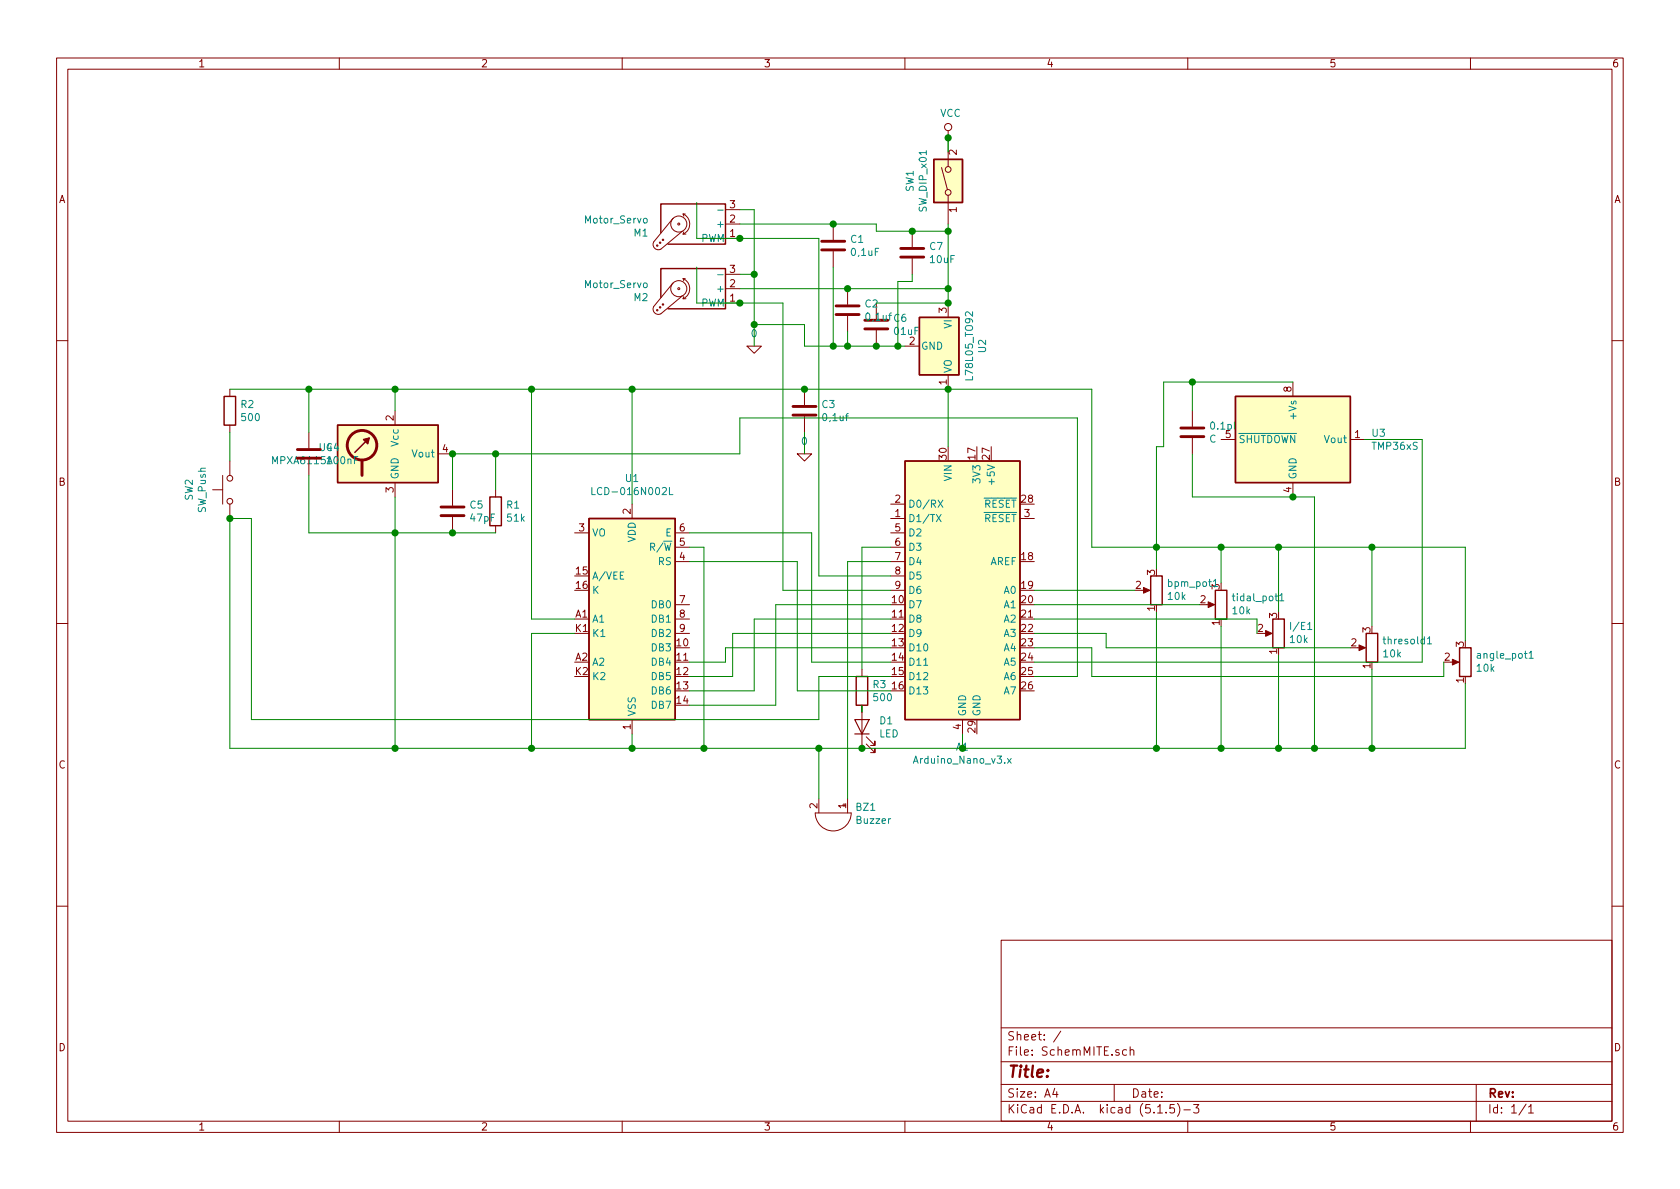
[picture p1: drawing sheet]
<svg xmlns="http://www.w3.org/2000/svg" width="297mm" height="210mm" viewBox="0 0 297 210" stroke-linecap="round" stroke-linejoin="round" font-family="sans-serif">
<g fill="none" stroke="#840000" stroke-width=".18">
<path d="M10 10.3h277v189.9h-277zM12 12.2h273v186.1h-273zM60 10.3v1.9M110 10.3v1.9M160 10.3v1.9M210 10.3v1.9M260 10.3v1.9M119 38.6l-3.4 4.2a.95 .95 0 0 0 .1 1.1 .95 .95 0 0 0 1.1 .2l3.8-3.2M120.8 37.8a1.94 1.94 0 0 1 1.1 1.8 1.94 1.94 0 0 1-1.1 1.8M120.8 37.8h.4M120.8 37.8l.1 .4M128.3 39.6h2.5"/>
<path d="M128.3 37.1h2.5M147.3 39.6v2.8M166.5 29.6l1 3.9M167.6 23.1v6.4M167.6 34.5v5.1M119 50l-3.4 4.2a.95 .95 0 0 0 .1 1.1 .95 .95 0 0 0 1.1 .2l3.8-3.2M120.8 49.3a1.94 1.94 0 0 1 1.1 1.7 1.94 1.94 0 0 1-1.1 1.8M120.8 41.4h.5M120.8 49.3h.4M120.8 49.3l.1 .4M120.8 52.8h.5M120.9 41l-.1 .4"/>
<path d="M120.9 52.4l-.1 .4M128.3 42.2h2.5M128.3 53.6h2.5M128.3 51h2.5M128.3 48.5h2.5M147.3 44.4v2.8M149.9 51v2.8M149.9 55.9v2.8M154.9 53.6v2.8M154.9 58.4v2.8M161.3 40.9v2.8M161.3 45.7v2.8"/>
<path d="M167.6 53.6v2.5M10 60.2h2M40.6 68.8v1.3M40.6 75.2v1.2M54.6 76.4v2.8M69.8 72.6v2.6M132.1 61.2h2.5l-1.3 1.3zM142.2 68.8v2.8M142.2 73.7v2.7M160 61.2h2.6M167.6 66.3v2.5M210.8 72.6v2.8"/>
<path d="M210.8 77.5v2.8M215.9 77.7h2.5M228.6 67.6v2.5M238.8 77.7h2.5M285 60.2h2M37.6 86.6h1.8M39.4 84.1v5M40.6 81.5v2.6M40.6 89.1v2.6M54.6 81.3v2.8M69.8 85.3v2.6M77.5 80.3h2.5"/>
<path d="M80 86.6v2.8M80 91.4v2.8M87.6 86.6v1.3M87.6 93v1.2M101.6 94.2h2.5M111.8 89.1v2.6M119.4 94.2h2.5M119.4 96.8h2.5M119.4 99.3h2.5M141 80.3h2.5l-1.3 1.2zM157.5 91.7h2.5M157.5 89.1h2.5"/>
<path d="M157.5 94.2h2.5M157.5 96.8h2.5M157.5 99.3h2.5M180.3 91.7h2.6M228.6 85.3v2.6M10 110.3h2M119.4 112h2.5M119.4 106.9h2.5M119.4 109.5h2.5M152.4 118.4v1.2M157.5 101.8h2.5M157.5 104.4h2.5"/>
<path d="M201.9 104.4h1M213.4 106.9h1M223.5 112h1M240 114.5h1M256.5 117.1h1.1M285 110.3h2M111.8 127.2v2.6M152.4 124.7v7.6M153.2 131.6l1.5 1.5v-.8v.8h-.8M153.2 130.3l1.5 1.5v-.7v.7h-.8M170.2 127.2v2.6M144.1 143.8h6.4a3.2 3.2 0 0 1-3.2 3.1 3.2 3.2 0 0 1-3.2-3.1z"/>
<path d="M144.8 141.2v2.6M149.9 141.2v2.6M10 160.2h2M177 166.3h108v32h-108zM285 160.2h2M60 198.3v1.9M110 198.3v1.9M160 198.3v1.9M177 194.8h108M177 191.8h108M177 187.8h108M177 181.8h108"/>
<path d="M186.5 192.5l-.4 1h1M186.8 193v1M187.6 182.3l-1.3 2M197 191.8v3M199.2 185.7l-.4-.1-.3 .3 .1 .6 .2 .1 .4-.1M199.8 185.7h.1a.37 .37 0 0 1 .6 .1v.8M199.8 185.1v1.5M204.7 196.8h.8M206.2 196.7v.1M207.6 195.3h-.7l-.1 .7 .2-.1 .5 .1 .2 .2-.1 .5-.2 .1-.6-.1M208.2 195.1a1.71 1.71 0 0 1 0 2.3M209.3 196.3h1.2"/>
<path d="M210 198.3v1.9M211 195.3h1l-.5 .6 .4 .1v.7l-.2 .1-.7-.1M260 198.3v1.9M261 191.8v6.5M269.8 195.2l-1.2 2M270.3 195.8l.4-.5v1.5M270.3 196.8h.8"/>
<circle cx="120" cy="39.6" r=".18"/>
<circle cx="120" cy="39.6" r="1.42"/>
<circle cx="167.6" cy="22.5" r=".63"/>
<circle cx="167.6" cy="34" r=".51"/>
<circle cx="167.6" cy="30" r=".51"/>
<circle cx="116.2" cy="43.4" r=".13"/>
<circle cx="116.2" cy="54.9" r=".13"/>
<circle cx="116.7" cy="42.9" r=".13"/>
<circle cx="116.7" cy="54.4" r=".13"/>
<circle cx="117.2" cy="42.4" r=".13"/>
<circle cx="117.2" cy="53.8" r=".13"/>
<circle cx="120" cy="51" r=".18"/>
<circle cx="120" cy="51" r="1.42"/>
<circle cx="40.6" cy="84.6" r=".51"/>
<circle cx="40.6" cy="88.6" r=".51"/>
</g>
<g fill="#ffffc2" stroke="#ffffc2" stroke-width=".18">
<path d="M160 81.5h20.3v45.7h-20.3z"/>
<path d="M218.4 70.1h20.4v15.2h-20.4z"/>
<path d="M165.1 28.2h5.1v7.6h-5.1z"/>
<path d="M104.1 91.7h15.3v35.5h-15.3z"/>
<path d="M59.7 75.2h17.8v10.1h-17.8z"/>
<path d="M162.6 56.1h6.9v10.2h-6.9z"/>
</g>
<g fill="none" stroke="#840000" stroke-width=".25">
<path d="M165.1 28.2h5.1v7.6h-5.1zM116.8 41.1v-5h11.5v7.1h-10.2M116.8 52.6v-5.1h11.5v7.1h-10.2M162.6 56.1h6.9v10.2h-6.9zM39.6 70.1h2.1v5.1h-2.1zM59.7 75.2h17.8v10.1h-17.8zM65.3 77.5l-2.6 2.5M218.4 70.1h20.4v15.2h-20.4zM86.6 87.9h2v5.1h-2zM104.1 91.7h15.3v35.5h-15.3zM160 81.5h20.3v45.7h-20.3zM151.4 119.6h2v5.1h-2z"/>
<path d="M203.5 101.8h2v5.1h-2zM214.9 104.4h2v5.1h-2zM225 109.5h2.1v5h-2.1zM241.6 112h2v5.1h-2zM258.1 114.5h2v5.1h-2z"/>
</g>
<g fill="none" stroke="#008484" stroke-width=".18">
<path d="M113.8 38.7l.2-.1 .4 .1v.5l-.1 .2h-.3l-.2-.1zM126.9 37.2h1M113.8 50.2l.2-.2 .4 .2v.4l-.1 .2-.3 .1-.2-.2zM126.9 48.6h1M104.6 86.2v1.3h.7M118.4 86.2v1.3h.6M165.6 91l.8 1.2M165.9 88.4l.8 1.3M166.4 91l-.8 1.2M166.7 88.4l-.8 1.3M214.5 102.8l.4-.4v1.3M226.3 105.3l.3-.3v1.2"/>
<path d="M226.3 106.2h.7M231.2 111.3h.8M252.4 112.9l.4-.3v1.3M252.4 113.9h.7M270.4 115.5l.3-.4v1.3M270.4 116.4h.7M178.1 134.1l.7 .9M178.8 134.1l-.7 .9"/>
</g>
<g fill="none" stroke="#840000" stroke-width=".51">
<path d="M145.3 44.2h4.1M145.3 42.7h4.1M147.8 55.6h4.1M147.8 54.1h4.1M152.9 58.2h4.1M152.9 56.6h4.1M159.3 45.5h4M159.3 43.9h4M52.6 79.5h4M140.2 73.4h4.1M140.2 71.9h4.1M208.8 77.2h4.1"/>
<path d="M208.8 75.7h4.1M52.6 81h4M64 81.5v2.6M78 91.2h4M78 89.7h4"/>
<circle cx="64" cy="78.7" r="2.62"/>
</g>
<g fill="#840000" stroke="#840000" stroke-width=".18">
<path d="M256.8 116.6l1.1 .5-1.1 .5z"/>
<path d="M223.8 111.5l1.1 .5-1.1 .5z"/>
<path d="M213.6 106.4l1.2 .5-1.2 .5z"/>
<path d="M202.2 103.9l1.1 .5-1.1 .5z"/>
<path d="M240.3 114l1.1 .5-1.1 .6z"/>
</g>
<path d="M64.3 77.7l1-.2-.3 1z" fill="#840000" stroke="#840000" stroke-width=".25"/>
<path d="M151.1 127.2h2.6l-1.3 2.6zM151.1 129.8h2.6" fill="none" stroke="#840000" stroke-width=".2"/>
<g fill="none" stroke="#008400" stroke-width=".18">
<path d="M123.2 35.8v6.4h21.6v59.6h12.7M130.8 39.6h24.1v1.3h12.7M130.8 37.1h2.5v24.1M167.6 39.6v14h-12.7M167.6 24.4v2.5M123.2 47.2v6.4h15.2v50.8h19.1M130.8 51h36.8M130.8 48.5h2.5M133.3 57.4h8.9v3.8h17.8M147.3 47.2v14M149.9 58.7v2.5M161.3 48.5v1.3h-2.6v11.4"/>
<path d="M40.6 68.8h152.4v28h66.1v16.5M40.6 76.4v5.1M54.6 68.8v7.6M69.8 68.8v3.8M94 68.8v40.7h7.6M111.8 68.8v20.3M142.2 76.4v3.9M167.6 68.8v10.2M210.8 67.6v5M228.6 67.6h-22.9v11.4h-1.2v21.6M241.3 77.7h10.2v39.4h-68.6M54.6 84.1v10.1h33"/>
<path d="M69.8 87.9v44.4M80 86.6v-6.3h50.8v-6.4h59.7v45.7h-7.6M87.6 80.3v6.3M121.9 99.3h19.1v22.9h16.5M121.9 94.2h21.6v22.9h14M121.9 96.8h2.6v35.5M157.5 99.3h-7.6v41.9M157.5 96.8h-5.1v21.6M210.8 80.3v7.6h21.6v44.4M215.9 96.8v6.3M226.1 96.8v11.4M242.6 96.8v13.9"/>
<path d="M101.6 112h-7.6v20.3M157.5 112h-28v7.6h-7.6M157.5 119.6h-12.7v7.6h-100.4v-35.5h-3.8v40.6h218.5v-11.4M157.5 109.5h-24.2v12.7h-11.4M157.5 114.5h-29.2v2.6h-6.4M157.5 106.9h-20.3v17.8h-15.3M182.9 114.5h10.1v5.1h62.3v-2.5M182.9 109.5h39.3v2.5M182.9 112h12.7v2.5h43.2M182.9 104.4h17.8M182.9 106.9h29.2M204.5 108.2v24.1"/>
<path d="M215.9 110.7v21.6M226.1 115.8v16.5M242.6 118.4v13.9M111.8 129.8v2.5M144.8 132.3v8.9M152.4 124.7v1.3M170.2 129.8v2.5"/>
</g>
<g fill="#008400" stroke="#008400" stroke-width=".25">
<circle cx="111.8" cy="68.8" r=".51"/>
<circle cx="204.5" cy="96.8" r=".51"/>
<circle cx="147.3" cy="61.2" r=".51"/>
<circle cx="204.5" cy="132.3" r=".51"/>
<circle cx="80" cy="80.3" r=".51"/>
<circle cx="124.5" cy="132.3" r=".51"/>
<circle cx="69.9" cy="132.3" r=".51"/>
<circle cx="167.6" cy="68.8" r=".51"/>
<circle cx="147.3" cy="39.6" r=".51"/>
<circle cx="133.4" cy="57.4" r=".51"/>
<circle cx="69.9" cy="94.2" r=".51"/>
<circle cx="142.2" cy="68.8" r=".51"/>
<circle cx="94" cy="132.3" r=".51"/>
<circle cx="167.6" cy="53.6" r=".51"/>
<circle cx="152.4" cy="132.3" r=".51"/>
<circle cx="40.6" cy="91.7" r=".51"/>
<circle cx="133.4" cy="48.5" r=".51"/>
<circle cx="94" cy="68.8" r=".51"/>
<circle cx="111.8" cy="132.3" r=".51"/>
<circle cx="154.9" cy="61.2" r=".51"/>
<circle cx="69.9" cy="68.8" r=".51"/>
<circle cx="167.6" cy="51" r=".51"/>
<circle cx="130.8" cy="53.6" r=".51"/>
<circle cx="215.9" cy="132.3" r=".51"/>
<circle cx="210.8" cy="67.6" r=".51"/>
<circle cx="167.6" cy="40.9" r=".51"/>
<circle cx="167.6" cy="24.4" r=".51"/>
<circle cx="226.1" cy="132.3" r=".51"/>
<circle cx="161.3" cy="40.9" r=".51"/>
<circle cx="130.8" cy="42.2" r=".51"/>
<circle cx="242.6" cy="132.3" r=".51"/>
<circle cx="149.9" cy="61.2" r=".51"/>
<circle cx="144.8" cy="132.3" r=".51"/>
<circle cx="158.8" cy="61.2" r=".51"/>
<circle cx="242.6" cy="96.8" r=".51"/>
<circle cx="149.9" cy="51" r=".51"/>
<circle cx="226.1" cy="96.8" r=".51"/>
<circle cx="80" cy="94.2" r=".51"/>
<circle cx="232.4" cy="132.3" r=".51"/>
<circle cx="215.9" cy="96.8" r=".51"/>
<circle cx="54.6" cy="68.8" r=".51"/>
<circle cx="87.6" cy="80.3" r=".51"/>
<circle cx="228.6" cy="87.9" r=".51"/>
</g>
<text font-size="2.8" fill="#840000" x="178" y="190.5">Title:</text>
<g font-size="2.1" fill="#840000">
<text x="178" y="184">Sheet: /</text>
<text x="178" y="186.7">File: SchemMITE.sch</text>
<text x="178" y="196.9">KiCad E.D.A. kicad (5.1.5)-3</text>
<text x="178" y="194.1">Size: A4</text>
<text x="200" y="194.1">Date:</text>
<text x="263" y="194.1">Rev:</text>
<text x="263" y="196.9">Id: 1/1</text>
</g>
<g font-size="1.8" fill="#840000">
<text x="35" y="11.9">1</text>
<text x="85" y="11.9">2</text>
<text x="135" y="11.9">3</text>
<text x="185" y="11.9">4</text>
<text x="235" y="11.9">5</text>
<text x="285" y="11.9">6</text>
<text x="169.2" y="27.4" transform="rotate(-90 169.2 27.4)">2</text>
<text x="10.4" y="35.9">A</text>
<text x="285.4" y="35.9">A</text>
<text x="129.1" y="41.9">1</text>
<text x="129.1" y="39.4">2</text>
<text x="129.1" y="36.8">3</text>
<text x="169.2" y="37.6" transform="rotate(-90 169.2 37.6)">1</text>
<text x="129.1" y="53.3">1</text>
<text x="129.1" y="50.8">2</text>
<text x="129.1" y="48.3">3</text>
<text x="167.4" y="55.3" transform="rotate(-90 167.4 55.3)">3</text>
<text x="160.8" y="61">2</text>
<text x="167.4" y="68" transform="rotate(-90 167.4 68)">1</text>
<text x="228.3" y="69.3" transform="rotate(-90 228.3 69.3)">8</text>
<text x="69.6" y="74.4" transform="rotate(-90 69.6 74.4)">2</text>
<text x="216.7" y="77.5">5</text>
<text x="239.5" y="77.5">1</text>
<text x="78.3" y="80">4</text>
<text x="167.4" y="81.2" transform="rotate(-90 167.4 81.2)">30</text>
<text x="172.5" y="81.2" transform="rotate(-90 172.5 81.2)">17</text>
<text x="175" y="81.2" transform="rotate(-90 175 81.2)">27</text>
<text x="10.4" y="85.9">B</text>
<text x="69.6" y="87.1" transform="rotate(-90 69.6 87.1)">3</text>
<text x="158.3" y="88.9">2</text>
<text x="180.6" y="88.9">28</text>
<text x="228.3" y="87.1" transform="rotate(-90 228.3 87.1)">4</text>
<text x="285.4" y="85.9">B</text>
<text x="102.4" y="94">3</text>
<text x="111.5" y="90.9" transform="rotate(-90 111.5 90.9)">2</text>
<text x="120.2" y="94">6</text>
<text x="158.3" y="91.4">1</text>
<text x="158.3" y="94">5</text>
<text x="181.1" y="91.4">3</text>
<text x="101.9" y="101.6">15</text>
<text x="120.2" y="99.1">4</text>
<text x="120.2" y="96.5">5</text>
<text x="158.3" y="96.5">6</text>
<text x="158.3" y="99.1">7</text>
<text x="158.3" y="101.6">8</text>
<text x="180.6" y="99.1">18</text>
<text x="204.2" y="101.7" transform="rotate(-90 204.2 101.7)">3</text>
<text x="101.9" y="104.1">16</text>
<text x="120.2" y="106.7">7</text>
<text x="157.8" y="106.7">10</text>
<text x="158.3" y="104.1">9</text>
<text x="180.6" y="104.1">19</text>
<text x="180.6" y="106.7">20</text>
<text x="200.8" y="104.1">2</text>
<text x="212.2" y="106.7">2</text>
<text x="101.8" y="109.2">A1</text>
<text x="101.8" y="111.8">K1</text>
<text x="120.2" y="109.2">8</text>
<text x="120.2" y="111.8">9</text>
<text x="157.8" y="109.2">11</text>
<text x="157.8" y="111.8">12</text>
<text x="180.6" y="109.2">21</text>
<text x="180.6" y="111.8">22</text>
<text x="204.2" y="108" transform="rotate(-90 204.2 108)">1</text>
<text x="215.6" y="110.6" transform="rotate(-90 215.6 110.6)">1</text>
<text x="222.4" y="111.8">2</text>
<text x="225.8" y="109.3" transform="rotate(-90 225.8 109.3)">3</text>
<text x="242.3" y="111.9" transform="rotate(-90 242.3 111.9)">3</text>
<text x="101.8" y="116.8">A2</text>
<text x="101.8" y="119.4">K2</text>
<text x="119.7" y="114.3">10</text>
<text x="119.7" y="116.8">11</text>
<text x="119.7" y="119.4">12</text>
<text x="157.8" y="114.3">13</text>
<text x="157.8" y="116.8">14</text>
<text x="157.8" y="119.4">15</text>
<text x="180.6" y="114.3">23</text>
<text x="180.6" y="116.8">24</text>
<text x="180.6" y="119.4">25</text>
<text x="225.8" y="115.7" transform="rotate(-90 225.8 115.7)">1</text>
<text x="238.9" y="114.3">2</text>
<text x="242.3" y="118.2" transform="rotate(-90 242.3 118.2)">1</text>
<text x="255.4" y="116.8">2</text>
<text x="258.8" y="114.4" transform="rotate(-90 258.8 114.4)">3</text>
<text x="119.7" y="121.9">13</text>
<text x="119.7" y="124.5">14</text>
<text x="157.8" y="121.9">16</text>
<text x="180.6" y="121.9">26</text>
<text x="258.8" y="120.7" transform="rotate(-90 258.8 120.7)">1</text>
<text x="111.5" y="129" transform="rotate(-90 111.5 129)">1</text>
<text x="169.9" y="129" transform="rotate(-90 169.9 129)">4</text>
<text x="172.5" y="129.5" transform="rotate(-90 172.5 129.5)">29</text>
<text x="10.4" y="135.9">C</text>
<text x="285.4" y="135.9">C</text>
<text x="144.5" y="143" transform="rotate(-90 144.5 143)">2</text>
<text x="149.6" y="143" transform="rotate(-90 149.6 143)">1</text>
<text x="10.4" y="185.9">D</text>
<text x="285.4" y="185.9">D</text>
<text x="35" y="199.9">1</text>
<text x="85" y="199.9">2</text>
<text x="135" y="199.9">3</text>
<text x="185" y="199.9">4</text>
<text x="235" y="199.9">5</text>
<text x="285" y="199.9">6</text>
</g>
<g font-size="1.8" fill="#008484">
<text x="166.2" y="20.7">VCC</text>
<text x="161.5" y="33.9" transform="rotate(-90 161.5 33.9)">SW1</text>
<text x="103.6" y="39.5">Motor_Servo</text>
<text x="112.1" y="41.8">M1</text>
<text x="127.2" y="40.3">+</text>
<text x="163.9" y="37.4" transform="rotate(-90 163.9 37.4)">SW_DIP_x01</text>
<text x="123.9" y="42.8">PWM</text>
<text x="150.4" y="42.9">C1</text>
<text x="150.6" y="45.3">0,1uF</text>
<text x="164.4" y="44.2">C7</text>
<text x="164.5" y="46.5">10uF</text>
<text x="103.6" y="50.9">Motor_Servo</text>
<text x="112.1" y="53.3">M2</text>
<text x="127.2" y="51.7">+</text>
<text x="123.9" y="54.2">PWM</text>
<text x="132.9" y="59.6">0</text>
<text x="153" y="54.4">C2</text>
<text x="153.2" y="56.7">0,1uf C6</text>
<text x="158.2" y="59.2">01uF</text>
<text x="168.3" y="58.1" transform="rotate(-90 168.3 58.1)">VI</text>
<text x="162.8" y="61.8">GND</text>
<text x="174.3" y="62.3" transform="rotate(-90 174.3 62.3)">U2</text>
<text x="168.3" y="66" transform="rotate(-90 168.3 66)">VO</text>
<text x="172" y="66.9" transform="rotate(-90 172 66.9)">L78L05_TO92</text>
<text x="42.6" y="72.2">R2</text>
<text x="42.8" y="74.5">500</text>
<text x="145.4" y="72.2">C3</text>
<text x="145.6" y="74.5">0,1uf</text>
<text x="214.2" y="76">0.1pF1</text>
<text x="229.2" y="73.8" transform="rotate(-90 229.2 73.8)">+Vs</text>
<text x="242.6" y="77.2">U3</text>
<text x="48.2" y="82.1">MPXA6115A100nF</text>
<text x="56.5" y="79.8">U4</text>
<text x="57.7" y="79.8">C4</text>
<text x="70.5" y="78.8" transform="rotate(-90 70.5 78.8)">Vcc</text>
<text x="73" y="80.9">Vout</text>
<text x="141.8" y="78.7">0</text>
<text x="213.8" y="78.3">C</text>
<text x="218.9" y="78.4">SHUTDOWN</text>
<text x="234.3" y="78.4">Vout</text>
<text x="242.7" y="79.5">TMP36xS</text>
<text x="34.1" y="88.5" transform="rotate(-90 34.1 88.5)">SW2</text>
<text x="70.5" y="84.8" transform="rotate(-90 70.5 84.8)">GND</text>
<text x="83.1" y="89.9">C5</text>
<text x="89.6" y="89.9">R1</text>
<text x="105.5" y="87.5">LCD-016N002L</text>
<text x="110.6" y="85.2">U1</text>
<text x="160.5" y="89.8">D0/RX</text>
<text x="168.3" y="85" transform="rotate(-90 168.3 85)">VIN</text>
<text x="173.4" y="85.2" transform="rotate(-90 173.4 85.2)">3V3</text>
<text x="173.9" y="89.8">RESET</text>
<text x="175.9" y="85.2" transform="rotate(-90 175.9 85.2)">+5V</text>
<text x="229.2" y="84.8" transform="rotate(-90 229.2 84.8)">GND</text>
<text x="36.4" y="90.7" transform="rotate(-90 36.4 90.7)">SW_Push</text>
<text x="83.3" y="92.2">47pF</text>
<text x="89.7" y="92.2">51k</text>
<text x="104.6" y="94.9">VO</text>
<text x="112.4" y="95.9" transform="rotate(-90 112.4 95.9)">VDD</text>
<text x="117.7" y="94.9">E</text>
<text x="160.5" y="92.3">D1/TX</text>
<text x="160.5" y="94.9">D2</text>
<text x="173.9" y="92.3">RESET</text>
<text x="115.4" y="97.4">R/W</text>
<text x="116.4" y="99.9">RS</text>
<text x="160.5" y="97.4">D3</text>
<text x="160.5" y="99.9">D4</text>
<text x="175" y="99.9">AREF</text>
<text x="104.6" y="102.5">A/VEE</text>
<text x="104.6" y="105">K</text>
<text x="115.3" y="107.6">DB0</text>
<text x="160.5" y="107.6">D7</text>
<text x="160.5" y="102.5">D5</text>
<text x="160.5" y="105">D6</text>
<text x="177.6" y="105">A0</text>
<text x="177.6" y="107.6">A1</text>
<text x="206.6" y="106.1">10k</text>
<text x="206.7" y="103.8">bpm_pot1</text>
<text x="215.6" y="104.2" transform="rotate(-90 215.6 104.2)">3</text>
<text x="218.3" y="106.3">tidal_pot1</text>
<text x="104.6" y="110.1">A1</text>
<text x="104.6" y="112.6">K1</text>
<text x="115.3" y="110.1">DB1</text>
<text x="115.3" y="112.6">DB2</text>
<text x="160.5" y="110.1">D8</text>
<text x="160.5" y="112.6">D9</text>
<text x="177.6" y="110.1">A2</text>
<text x="177.6" y="112.6">A3</text>
<text x="218" y="108.6">10k</text>
<text x="228.2" y="113.7">10k</text>
<text x="228.5" y="111.4">I/E1</text>
<text x="244.9" y="113.9">thresold1</text>
<text x="104.6" y="117.7">A2</text>
<text x="115.3" y="115.2">DB3</text>
<text x="115.3" y="117.7">DB4</text>
<text x="160.5" y="115.2">D10</text>
<text x="160.5" y="117.7">D11</text>
<text x="177.6" y="115.2">A4</text>
<text x="177.6" y="117.7">A5</text>
<text x="244.7" y="116.3">10k</text>
<text x="261.2" y="118.8">10k</text>
<text x="261.5" y="116.5">angle_pot1</text>
<text x="104.6" y="120.3">K2</text>
<text x="115.3" y="120.3">DB5</text>
<text x="115.3" y="122.8">DB6</text>
<text x="115.3" y="125.3">DB7</text>
<text x="154.4" y="121.7">R3</text>
<text x="154.6" y="124">500</text>
<text x="160.5" y="120.3">D12</text>
<text x="160.5" y="122.8">D13</text>
<text x="177.6" y="120.3">A6</text>
<text x="177.6" y="122.8">A7</text>
<text x="112.4" y="126.7" transform="rotate(-90 112.4 126.7)">VSS</text>
<text x="155.4" y="130.4">LED</text>
<text x="155.6" y="128.1">D1</text>
<text x="170.8" y="126.7" transform="rotate(-90 170.8 126.7)">GND</text>
<text x="173.4" y="126.7" transform="rotate(-90 173.4 126.7)">GND</text>
<text x="161.9" y="135">Arduino_Nano_v3.x</text>
<text x="151.4" y="143.4">BZ1</text>
<text x="151.5" y="145.7">Buzzer</text>
</g>
<text font-size="1.8" fill="#008400" x="169.1" y="132.7">A1</text>
</svg>
